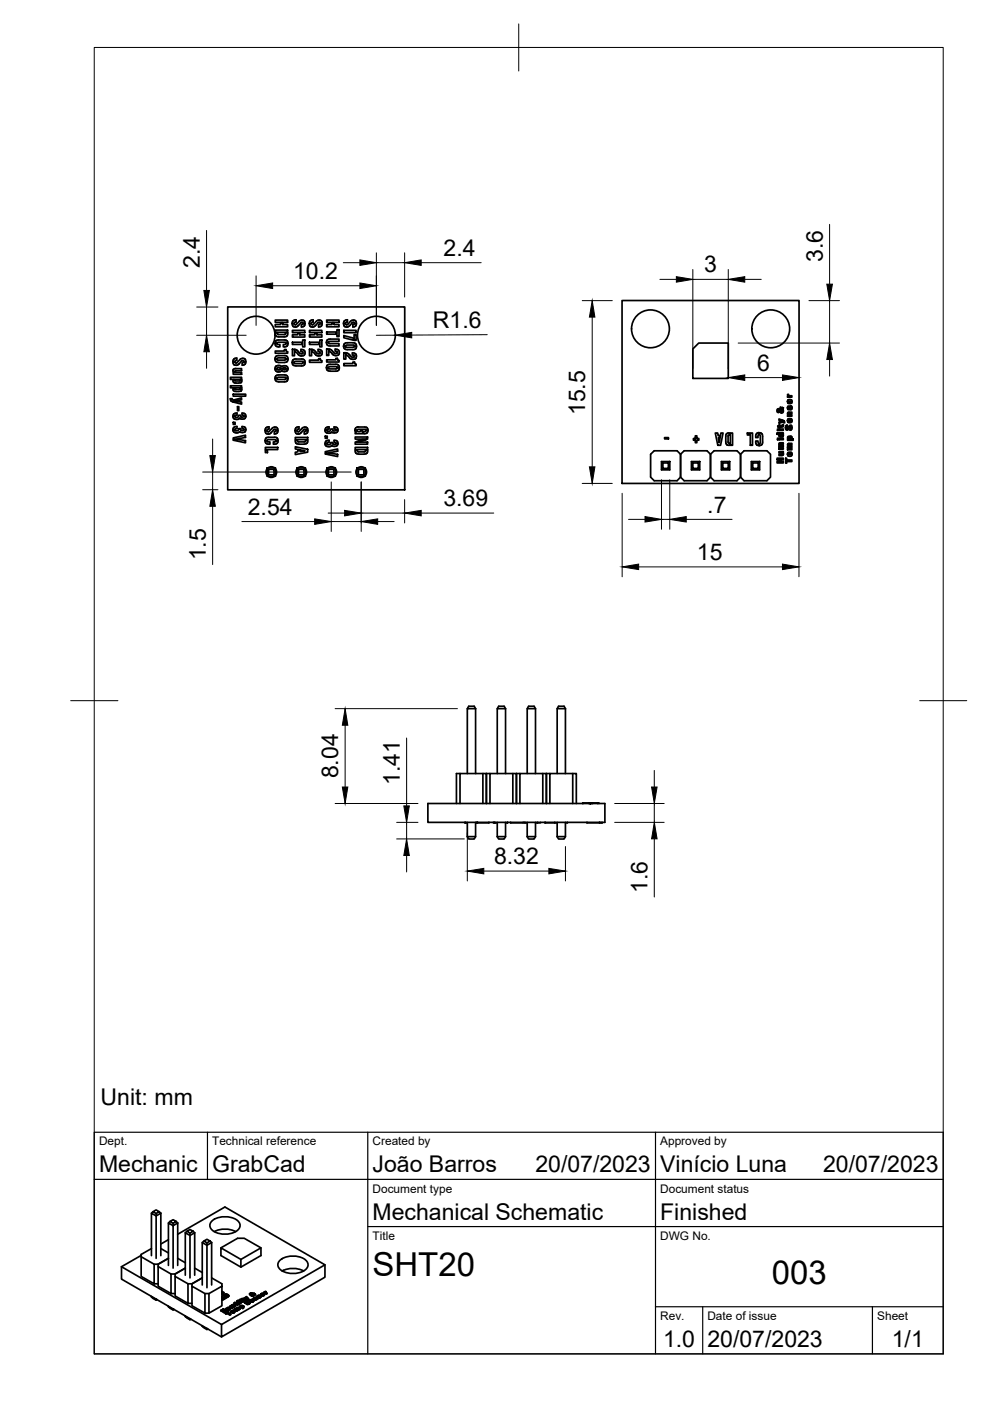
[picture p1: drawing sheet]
<svg xmlns="http://www.w3.org/2000/svg" width="210mm" height="297mm" viewBox="0 0 210 297" stroke-linecap="round" stroke-linejoin="round" font-family="sans-serif">
<!-- layer: Visible -->
<g fill="none" stroke="#000" stroke-width=".36">
<path d="M48.3 65.1h37.5v38.8h-37.5zM48.9 80h2.3v.4h-2.3zM49.4 78.9h1.8v.5h-1.8zM49.7 78.2l-.2 .2v.4M49.8 78.2h1.4v.4h-1.2h-.2v.3h-.3M50 77l-.2-.2h-.4a.57 .57 0 0 0 .7 .6M50.2 75.9v.5M50.2 75.9a.76 .76 0 0 0-.8 .8h.4l.2-.3M50.2 76.4h-.2M50.3 76.9l-.2 .1M51.1 76.1l-.8 .8M51.1 76.1h.8"/>
<path d="M51.9 76.1h.1M51.9 77.3l-.5 .1v-.4l.3-.2h.4l-.2 .5M51.9 76.1l.2 .5-.9-.1-.5 .7-.6 .3M58.3 76.2h.4l.3 .2h1.3l.3-.2h.4M58.3 78.3v-.1h.5l.3 .2M58.3 72.8l1.1 .3v.4a.78 .78 0 0 1-1.1-.7zM58.3 76.1l.1 .3M58.3 78.3l.3 .5 .5 .1M58.4 68.8h1.1v-.4h.4v.4h1.1v.5h-2.6zM58.4 67.9h2.6v.4h-2.6zM58.4 70h2.6v.4h-2.6zM58.4 76.5l.2 .2 .5 .2 1.4-.1 .4-.2"/>
<path d="M58.5 75.6l-.2 .5h.4l.3-.2h1.5M58.6 77.6l-.3 .5 1-.2M58.6 77.6l.7-.1 .4 .2M58.7 75.4l-.2 .1M58.7 79.5l-.3 .3-.1 .4M58.8 70.7v-.2h-.4a.69 .69 0 0 0 .7 .9M58.8 70.7l.2 .2h1.3h.2v-.4h.5v.3M59.1 79.5h1.6M59.1 75.4h1.2M59.1 71.4h1.1M59.1 75.4h-.3M59.1 79.5h-.3"/>
<path d="M59.3 78l.2 .2h.5l.1-.2M59.7 78.6h.1M59.7 78.6l-.6 .3M59.8 78.6l.2 .1M59.9 77.6l-.2 .2-.1-.1M60.1 78h.4M60.3 78.4l-.8-.2-.4 .2M60.3 75.4h.4M60.5 72.6h-1.5l-.3 .2h-.4M60.5 78h.1M60.5 75.9h.1M60.5 72.6h.1"/>
<path d="M60.5 78.3l-.2 .1M60.5 72.6l.1 .2h.4M60.6 78.2l-.1 .1M60.6 78.2h.1M60.6 78.2h.4M60.6 71.4h-.3M60.7 77.6l.2 .2 .1 .3-.5-.1M60.7 73.5l.3-.3v-.4l-.9 .3v.4h.6M60.7 75.5l.3 .3M60.7 79.6l.3 .3M60.7 78.7h-.7M60.7 77.6h-.8"/>
<path d="M60.7 74.4l.1 .1M60.7 74.4l-.1-.3h-.3v.3h-1.9v.5h2.6v-.3M60.8 74.5l.2 .1M60.9 78.6l-.2 .1M60.9 78.6h.1M61 72.4v.3M61 75.8v.3h-.4l-.1-.2M61 79.9v.3M61 72.5l-.5-.4h-1.4a.61 .61 0 0 0-.8 .6M61 78.4l-.1 .2M61 70.8l-.1 .4-.3 .2M61 78.2v.2"/>
<path d="M61 76.1l-.1 .5M61.9 68.7h.5l.2 .2M61.9 76.9h.5v.1M62 76.9a.66 .66 0 0 0 .7 .7M62 68.7l.1 .5 .3 .1M62 71h1.1v-.4h.5v.4h1v.5h-2.6zM62 70h2.6v.5h-2.6zM62 72.6h2.1v.4h-2.1zM62 74h.4v1.4h-.4zM62.1 76.3l-.1 .5M62.4 77h.1M62.4 77l1.6 .1 .2-.2h.5l-.1 .3-.3 .3"/>
<path d="M62.5 74.1v.5l.6 .4M62.5 74.1h.3M62.8 67.8v.5l-.4 .2h-.5l.1-.3M62.8 74.1l.6 .6a.56 .56 0 0 0 .8 .2M62.8 67.8l-.5 .1-.3 .3M63.1 75l.4 .4h.4M63.2 69.1l-.3 .2h-.5M63.8 74.1v.5h.1M63.8 74.1l.7 .2M63.9 75.5h.1M63.9 68.9l.3-.2h.5a.64 .64 0 0 1-.8 .6zM63.9 76.1h-1.3l-.5 .3"/>
<path d="M63.9 74.5l.3 .1M64 76.1a.67 .67 0 0 1 .7 .7h-.5l-.2-.2h-1.3l-.3 .2h-.5M64.1 68.4h.1M64.2 68.4h-.4l-.6 .7M64.2 72.1h.4v1.4h-.4zM64.2 74.6h.1M64.2 74.6v.3M64.3 67.9a1.33 1.33 0 0 0-1.4 .9l-.3 .1M64.3 67.9l.2 .1M64.3 77.5l-1.6 .1M64.4 68h.1M64.5 74.3l.1 .8"/>
<path d="M64.5 68l.2 .5h-.5v-.1M64.5 75.3l-.5 .1M64.6 75.3h-.1M64.6 75.1l-.1 .1M65.6 68.7h.4l.2 .2M65.6 68.7l.1 .3M65.6 71h1.2v-.4h.4v.4h1v.5h-2.6zM65.6 70h2.6v.5h-2.6zM65.6 72.6h2.1v.4h-2.1zM65.6 74h.5v1.4h-.5zM65.6 69l.2 .2M65.7 69.2l.3 .1"/>
<path d="M65.8 68l-.2 .2M66 69.3h.2M66.2 74.1v.5l.3 .1M66.2 74.1l.4 .2M66.4 67.8v.5l-.4 .2h-.4v-.3M66.4 67.8l-.7 .3M66.5 74.7l.3 .3M66.6 74.3l.4 .4a.55 .55 0 0 0 .8 .2M66.8 75l.1 .2M66.9 75.2l.6 .2M67.4 74.1v.5h.2M67.5 74.1l.6 .2"/>
<path d="M67.5 75.5h.2M67.6 74.5l.2 .1M67.6 68.3l-.9 .9-.5 .1M67.6 68.3l.2 .1M67.8 68.4h.1M67.8 68.4l.1 .1h.4M67.8 74.6v.3M67.8 72.1h.4v1.4h-.4zM67.8 74.6h.1M67.9 76l.1 .4M67.9 76h-.3v.4h-2v.4h2.6v-.3M68 76.4l.3 .1"/>
<path d="M68.1 68h.1M68.1 68a1.07 1.07 0 0 0-1.5 .6l-.4 .3M68.1 74.3a.76 .76 0 0 1 .1 .9M68.1 75.3l-.4 .1M68.1 68l.2 .5M68.3 68.7h-.4l-.4 .2v.4l.6-.2M68.3 68.6l-.2 .5M69.3 68.8h1.1v-.4h.4v.4h1.1v.5h-2.6zM69.3 67.9h2.6v.4h-2.6zM69.3 70.4h2v.5h-2zM69.3 74h.4v1.4h-.4zM69.4 72.1h.1"/>
<path d="M69.4 72.1l.6-.2h1.9v.5h-2l-.3 .2h-.4l.2-.5M69.6 78.6l.4 .1M69.6 72.7l-.4-.1 .1 .5 .3 .2M69.6 72.6l.3 .2M69.8 74v.6l.3 .1 .6 .6M69.8 74l.6 .3M69.9 72.9h2v.4h-2.3M70.4 74.3l.2 .2a.59 .59 0 0 0 .9 .4M70.7 75.3l.6 .1M71.1 74v.5h.4M71.1 74l.4 .1M71.2 77.2h-1.4l-.4 .3"/>
<path d="M71.2 77.2a.67 .67 0 0 1 .7 .7h-.4l-.3-.2h-1.3l-.3 .2h-.4l.2-.4M71.4 69.9h.5v1.5h-.5zM71.4 74.6h.1M71.5 74.6v.3M71.5 74.1a.66 .66 0 0 1 .4 .7 .66 .66 0 0 1-.6 .6M71.5 76l.2 .3 .2 .1v.4h-2.6v-.5h1.9v-.3h.3M71.8 78.5l.1-.5h-.4l-.3 .2h-1.3l-.3-.2h-.4l.1 .4 .3 .2M71.8 78.5l-.4 .2h-1.4M72.8 73.5h.5l.2 .1h1.4l.2-.1h.5M72.9 73.4a.68 .68 0 0 0 .7 .7h1.6M72.9 70h2.6v.5h-2.6zM72.9 71.1l2.1 .6v.4l-2.1-.5z"/>
<path d="M72.9 74.8h.4v1.3h-.4zM72.9 69l.1 .2M72.9 73.1v.3M73 72.9l.5-.2h1.4a.67 .67 0 0 1 .7 .6l-.5 .1v-.2M73 69.2h.1M73 72.9l-.1 .2M73.1 68l-.1 .1M73.1 69.2l.2 .1M73.5 75.3l.3 .2M73.5 68.9l-.2-.2h-.4v.3M73.5 75.4l-.1-.6 .5 .2 .5 .5M73.7 67.8v.5l-.4 .2h-.5l.2-.5"/>
<path d="M73.7 67.8l-.6 .2M73.8 75.5l.4 .5M74.2 76l.2 .1M74.4 75.5l.2 .2h.5M74.7 74.8v.5h.1M74.7 74.8l.4 .1M74.8 75.3h.3M74.9 68.3l-1 1h-.6M74.9 68.3l.2 .1M75 68.4h.1M75.1 73.2h-1.6l-.2 .2h-.5M75.1 73.2h.1"/>
<path d="M75.1 75.4v.3M75.1 70.9h.4v1.3h-.4zM75.1 74.9a.69 .69 0 0 1 .3 1.1M75.2 77v-.3l-.4 .1v.3h-1.9v.4h2.6v-.3M75.2 77l.2 .2M75.3 68h.1M75.3 77.2h.2M75.4 68a1.07 1.07 0 0 0-1.5 .6l-.4 .3M75.4 68l.1 .2M75.4 69.1l.2-.4h-.5l-.3 .2v.4l.6-.2M75.4 76l-.5 .2-.5-.1M75.5 68.2l.1 .3h-.5v-.1"/>
<path d="M75.6 73.4l-.1 .4-.3 .3M131.9 63.7h37.5v38.8h-37.5zM146.9 74l1.2-1.3h6.3v7.5h-7.5zM48.9 84.5h.4v.3M48.9 81.8h2.3v.4h-2.3zM48.9 84.5h.1M48.9 84.5a.54 .54 0 0 0 .4 .7M49.3 84.8h.1M49.3 84.8l1.9-.4v.4l-1.9 .4M49.4 92.8l2.6-.5v.4l-2.6 .5zM49.4 93.3l1-.2 1.6 .3v.5zM49.4 83.6h2.7v.4h-2.7z"/>
<path d="M49.4 89.5h.4v.5h-.4zM49.5 88l-.1 .2M49.5 85.2l.7-.1 1 .1v.5zM49.5 82.3a.45 .45 0 0 0 0 .6 .45 .45 0 0 0 .6 .1M49.5 87.8l-.1 .2M49.5 90.6l.8-.2v.5l-.5 .2h-.4zM49.6 87.8l.6-.2 .1 .4-.9 .2M49.8 80.7l.9 .1 .2-.3 .3 .1a.45 .45 0 0 1-.1 .5 .45 .45 0 0 1-.5 .1h-.5M49.8 80.7v-.2h-.3a.46 .46 0 0 0 0 .6 .46 .46 0 0 0 .6 .1M49.8 80.7h.1M49.9 91.7l.3 .1M50.1 83h.5"/>
<path d="M50.4 86.2h.2v.9h-.2zM50.4 88.9h-.4M50.4 91.8h-.2M50.7 88.8l-.3 .1M50.8 82.3h.3M50.9 82.3l-.2 .3h-.7l-.2-.1v-.2h-.3M51.1 88.4l-.1-.4h-.4a.41 .41 0 0 1-.3 .5 .41 .41 0 0 1-.5-.2h-.4l.1 .4 .5 .2M51.1 91.2l-.1-.3h-.4a.41 .41 0 0 1-.3 .4 .41 .41 0 0 1-.5-.1h-.4l.1 .3 .4 .2M51.1 88.4h.1M51.1 91.2h.1M51.1 91.2l1-.1a.76 .76 0 0 1-.5 .6 .76 .76 0 0 1-.8-.2l-.4 .2M51.2 82.3l.1 .3-.2 .3"/>
<path d="M51.2 82.9l-.6 .1M51.3 90.4a.62 .62 0 0 1 .8 .6l-.8-.1zM51.3 87.6a.64 .64 0 0 1 .8 .6l-.8-.2v-.4M52 88.7h-.1a1.04 1.04 0 0 1-1.1 0l-.1 .1M52.1 88.5l-.1 .1M52.1 88.3v.2M52.1 88.3l-.7 .2-.3-.1M56.2 91.3h.5l.2 .3 .2-.2M56.2 93.5l1 .2v.5l-.6-.1M56.2 93.5l.1 .4 .3 .2M56.2 91.3l.1 .4 .3 .3M56.3 90.9l-.1 .3h.5v-.1"/>
<path d="M56.3 94.9h2.6v.4h-2.6zM56.3 95.4h.4v.6h-.4zM56.3 93.1l-.1 .3M56.4 92.9l-.1 .2M56.4 90.7l-.1 .2M56.6 92h.4M56.6 92.7l-.2 .2M56.6 99.4a1.13 1.13 0 0 0 0 1.4M56.6 99.2h1.8v1.8h-1.8zM56.6 99.2l.3 .3M56.6 92.8l1.6-.1 .5 .1M56.9 99.5h1.2v1.2h-1.2z"/>
<path d="M57 90.5v.5l-.3 .1M57.1 90.5l-.7 .2M57.3 91.9l-.3 .1M57.5 91.7l-.2 .2M58.2 92a.66 .66 0 0 0 .7-.7h-.4l-.3 .2v.5M58.2 99.2a1.13 1.13 0 0 0-1.4 0M58.4 99.2l-.3 .3M58.4 91.1h.1M58.4 99.4a1.13 1.13 0 0 1 0 1.4M58.4 91.1h-.3l-.6 .7M58.7 90.7h.1M58.7 92.8l.1 .1"/>
<path d="M58.7 90.7a1.1 1.1 0 0 0-1.4 .6l-.2 .1M58.7 94l-.2 .1M58.8 90.7l.1 .5h-.4l-.1-.1M58.8 92.9l.1 .5h-.4l-.2-.2h-1.4l-.3 .2h-.4M58.8 93.9v.1M58.8 93.9l.1-.4-.9 .2v.5l.6-.1M59.1 81h1.2M59.1 80.9a.67 .67 0 0 1-.8-.6h.4l.3 .2h1.3l.3-.2h.4a.63 .63 0 0 1-.7 .6M60.5 80h-1.5l-.3 .2h-.4M60.5 80h.1M60.5 80l.1 .2h.4M62.6 94.7l2.6 .6v.6l-2.6 .5v-.5l.6-.1v-.4h.4v.3l1.1-.1-2.1-.4z"/>
<path d="M62.6 93.5v-.2h.5v.3l.2 .1M62.6 92.7h2.6v.5h-2.6zM62.6 90.9l-.1 .3h.5l.1-.1M62.6 93.5a.58 .58 0 0 0 .8 .7M62.8 91.9l.2 .1M63 99.4a1.13 1.13 0 0 0 0 1.4M63 99.2h1.7v1.8h-1.7zM63 99.2l.3 .3M63.2 91l-.1 .1M63.3 99.5h1.2v1.2h-1.2zM63.3 93.7h1.3l.2-.4h.4l-.1 .6M63.4 94.2h1.1"/>
<path d="M63.4 90.5v.5h-.2M63.4 90.5l-.5 .1-.3 .3M63.6 91.9l-.6 .1M64 90.8a.71 .71 0 0 1 1.2 .1M64.1 90.8l-.7 .7-.8-.2 .2 .6M64.5 91.5l.3-.2h.5a.64 .64 0 0 1-.8 .7zM64.6 91l-1 .9M64.6 99.2a1.13 1.13 0 0 0-1.4 0M64.7 99.2l-.2 .3M64.8 99.4a1.13 1.13 0 0 1 0 1.4M65 90.7h.1M65.1 93.9l-.6 .3"/>
<path d="M65.2 90.9l.1 .3h-.5l-.2-.2M68.9 91.3l.3 .4 .5 .1M69 95.8l2.6-.6v.5l-2.6 .4zM69 96.3l.9-.2 1.7 .2v.5zM69 92.5h.4v.4h-.4zM69 90.9l-.1 .2M69 93.8l-.1 .2M69.1 93.6l.7-.3v.5M69.1 93.6l-.1 .1M69.3 99.2h1.8v1.8h-1.8zM69.3 99.2l.3 .3M69.4 99.4a1.13 1.13 0 0 0 0 1.4"/>
<path d="M69.4 91l-.5 .2M69.4 93.9l-.5 .1M69.5 91h-.1M69.5 93.8l-.1 .1M69.6 99.5h1.2v1.2h-1.2zM69.8 90.5v.4l-.3 .1M69.8 93.8h-.3M69.8 90.5l-.6 .1-.2 .3M70.2 91.7l-.5 .2M70.2 94.6l-.5 .1M70.3 94.5h.1M70.3 94.4l-.1 .2"/>
<path d="M70.4 94.5l.3 .1h.6M70.8 93.4v.4l.3 .1M70.8 93.4l.7 .1M71 99.2a1.13 1.13 0 0 0-1.5 0M71.1 99.2l-.3 .3M71.1 93.9h.1M71.1 91h.1M71.1 99.4a1.13 1.13 0 0 1 0 1.4M71.1 93.9l.1 .1h.4M71.1 91l.5 .1M71.2 90.6l-.4-.1v.5h.3M71.3 90.6l.2 .1"/>
<path d="M71.5 94.5l-.2 .1M71.5 93.5l.1 .5M71.5 90.7l.1 .4M71.5 94.4v.1M71.6 94.3l-.1 .1M71.6 91.2l-.9 .2-.2-.4h-.4v.2a.45 .45 0 0 1-.8 0h-.4v.2M71.6 94.1l-.9 .1-.2-.4h-.4v.2a.43 .43 0 0 1-.8 .1h-.4l.1 .3 .3 .2 .4 .1M71.6 91.2a.77 .77 0 0 1-1.3 .4l-.1 .1M71.6 94.1v.2M75.3 91.3l.2 .3-.2 .1v.3h1.6v-.8h-.4l-.2 .3-.5-.1M75.3 91.3h.4v.1M75.3 91.3h.1"/>
<path d="M75.3 94.9h2.6v.4h-2.6zM75.3 93.7h2.6v.5h-2.6zM75.3 92.7h2.6v.4h-2.6zM75.4 90.7l-.1 .5h.4l.2-.2 1.6 .1M75.5 93.7l1.3-.5h.9l-1.3 .5zM75.7 99.2h1.7v1.8h-1.7zM75.7 90.6l-.3 .1M75.7 99.2l.3 .3M75.7 99.4a1.13 1.13 0 0 0 0 1.4M75.7 91.4h.1M75.8 95.6v-.2h-.5a.67 .67 0 0 0 .8 .9M75.8 95.5l.2 .3h1.2l.2-.1 .1-.3h.4a.66 .66 0 0 1-.7 .9"/>
<path d="M76 99.5h1.2v1.2h-1.2zM76 90.5l1.8 .2M76 90.5l-.3 .1M76.1 96.3h1.1M77.3 99.2a1.13 1.13 0 0 0-1.4 0M77.4 99.2l-.2 .3M77.5 99.4a1.13 1.13 0 0 1 0 1.4M77.5 91.1h.1M77.8 90.7l.2 .5h-.4l-.1-.1M77.8 91.8l-.8 .2v-.5l1-.2-.2 .5M137.9 96.3l.8-.7h4.9l.7 .7v4.9l-.7 .7h-4.9l-.8-.7zM140.3 97.9h1.7v1.7h-1.7z"/>
<path d="M140.3 97.9l.2 .3M140.5 98.2h1.2v1.1h-1.2zM140.5 99.3l-.2 .3M140.9 92.8h.8v.3h-.8zM141.7 99.3l.3 .3M142 97.9l-.3 .3M144.3 96.3l.8-.7h4.8l.7 .7v4.9l-.7 .7h-4.8l-.8-.7zM146.6 97.9h1.8v1.7h-1.8zM146.6 97.9l.3 .3M146.9 98.2h1.2v1.1h-1.2zM146.9 99.3l-.3 .3M147.4 92.4h.3v.6h.5v.3h-.5v.6h-.3v-.6h-.4v-.3h.4z"/>
<path d="M148.1 99.3l.3 .3M148.4 97.9l-.3 .3M150.6 96.3l.8-.7h4.9l.7 .7v4.9l-.7 .7h-4.9l-.8-.7zM151.7 91.8h.5l.1 .6h.4l-.1 .4h-.3l.2 1.1 .3-2.1h.5l-.5 2.6h-.6zM153 97.9h1.7v1.7h-1.7zM153 97.9l.2 .3M153.2 98.2h1.2v1.1h-1.2zM153.2 99.3l-.2 .3M153.9 93.7l.2 .5M154.1 94.2v.1M154.1 94.3l.2 .1M154.3 94.4h.2"/>
<path d="M154.4 92.5v1.4M154.4 99.3l.3 .3M154.4 93.9l.4 .1v.4h-.3M154.5 91.8h.3v.5h-.4v.2M154.5 91.8a.66 .66 0 0 0-.6 .7v1.2M154.7 97.9l-.3 .3M154.9 91.8h.4v2.6h-.4zM157.8 95.6h4.8l.8 .7v4.9l-.8 .7h-4.8l-.8-.7v-4.9zM158.5 91.8h.5v.4h-.5zM159.1 91.8h.5v2.6h-.5zM159.3 97.9h1.8v1.7h-1.8zM159.3 97.9l.3 .3"/>
<path d="M159.6 98.2h1.2v1.1h-1.2zM159.6 99.3l-.3 .3M160.4 94.3l-.2-.8h.5l.2 1-.3-.1M160.5 94.3l.1 .1M160.8 99.3l.3 .3M160.9 91.7l-.2 1.1h-.5l.2-.9M160.9 91.7l-.5 .2M161.1 97.9l-.3 .3M161.7 92.5v1.4l-.4 .5M161.7 92.5a.66 .66 0 0 0-.7-.8v.5l.2 .2v1.4l-.2 .3v.4l.3-.1M164.7 91.8h1.4v.3h-1.4zM164.8 97.8h1.3v.4h-1.3z"/>
<path d="M164.8 97.1h1.3v.4h-.6v.3h-.2v-.3h-.5zM164.8 92.9h.3v.3h-.3zM164.8 91h.3v.3h-.3zM164.9 87h.3l.2-.1a.37 .37 0 0 0-.6-.2 .37 .37 0 0 0-.1 .6l.3 .2 .4-.2M164.9 87v.1M165.2 90.6l.2 .1zM165.2 90.1h.2v.1h-.2zM165.2 91h.9v.3h-.9zM165.2 92.9h.9v.3h-.9zM165.2 94.9h.9v.3h-.9zM165.2 95.7h.9v.3h-.9zM165.2 88.8l.9 .3-.4 .2-.5-.2z"/>
<path d="M165.2 93.9v.4l.2-.1h.7v-.3l-.9 .1M165.3 94.5l.8-.1v.3h-.7l-.2 .2v-.4M165.3 94.4l-.1 .1M165.6 86.4l.1 .1M165.6 86.4l-.2-.1v.3l.2 .1 .2-.2M165.6 87.5l.1 .1M165.6 87.5l-.2-.1 .2-.2h.2l.2-.4 .1 .5-.4 .3M165.9 86.4l.2 .1-.7 .8M165.9 86.4l-.4 .5-.6 .3M166 96.1l-.2 .2h-.6v.3l.8-.1M166.1 96.1l-.1 .4M166.1 92.4a.48 .48 0 0 1-.5 .2 .48 .48 0 0 1-.4-.4l.2-.1v.2h.5v-.2h.1l.1 .3"/>
<path d="M166.1 90.3l-.1 .2M166.1 90.4v-.4h-.2l-.1 .3h-.9v.3l1.1-.1M166.1 89.2l.3 .4h-.2l-.2-.2-.8 .4v-.3l.9-.3M166.5 90.7h.3M166.5 90.7l.2 .4M166.6 97.2h.2v1h-.2zM166.8 90.7v.1M166.8 97.5h1.1v.4h-1.1zM166.9 90.2v.3l-.4 .1 .3-.4M166.9 90.1l-.1 .1M167 89.2l.9 .1a.51 .51 0 0 1-.9 .2zM167 96.3l.9 .1a.51 .51 0 0 1-.9 .2z"/>
<path d="M167 85.2h.9v.1a.5 .5 0 0 1-.4 .3 .5 .5 0 0 1-.5-.2zM167 83.6h.2l.1 .3h-.2zM167 83.9h.9v.3h-.9zM167 95.1h.9v.3h-.9zM167 88h.9v.3h-.9zM167 93.1h1.2v.3h-1.2zM167 86.7l.1 .1M167 86.2l.3-.1-.1 .4h-.2zM167 94.5h.9v.4h-.6l-.3 .1zM167.1 91.1h-.4M167.1 94.1l.8-.1v.3h-.6l-.3 .2zM167.1 87.5l.8-.1v.3h-.6l-.3 .2z"/>
<path d="M167.1 88.8h.4v.4h-.5zM167.1 96l.4-.1v.4h-.5zM167.1 84.8h.7l.1 .3h-.9zM167.5 90.6l-.5 .5M167.5 86.7l-.2 .2-.3-.1M167.5 86.1l-.2 .5-.3-.1v.2M167.5 86.1a.28 .28 0 0 1 .3 0 .28 .28 0 0 1 .1 .3l-.3-.1-.1 .4M167.6 88.8h.2l.1 .4-.3-.1zM167.6 95.9l.2 .1 .1 .3-.3-.1zM167.6 92.5l.3 .2v.3l-.3-.2h-.4v.2h-.2v-.4l.6-.1M167.6 90.5h-.1M167.8 90.2h-.3l-.7 .6"/>
<path d="M167.8 90.2h.1M167.8 91.1l-.3 .1v-.3l.4-.2-.1 .4M167.8 86.8l.1-.3-.3 .1v.3l.2-.1M167.8 90.2l.1 .1M167.9 90.4v.2h-.2l-.1-.1M56.9 100.7l-.3 .3M58.1 100.7l.3 .3M58.2 101a1.13 1.13 0 0 1-1.4 0M63.3 100.7l-.3 .3M64.5 100.7l.2 .3M64.6 101a1.13 1.13 0 0 1-1.4 0M69.6 100.7l-.3 .3"/>
<path d="M70.8 100.7l.3 .3M71 101a1.13 1.13 0 0 1-1.5 0M76 100.7l-.3 .3M77.2 100.7l.2 .3M77.3 101a1.13 1.13 0 0 1-1.4 0M99.1 150.2l.3-.5h1.1l.3 .5M100.8 150.2h-1.7v13.8M100.8 150.2v13.8M105.4 150.2l.3-.5h1.2l.3 .5M107.2 150.2h-1.8v13.8M107.2 150.2v13.8M111.8 150.2l.3-.5h1.1l.3 .5"/>
<path d="M113.5 150.2h-1.7v13.8M113.5 150.2v13.8M118.1 150.2l.3-.5h1.2l.3 .5M119.9 150.2h-1.8v13.8M119.9 150.2v13.8M90.7 170.4h37.5v4h-37.5zM97.5 170.4v-6.4h4.9v6.4M97.5 164h-.7v6.4M98.5 174.4l.1 .1M98.6 174.4h.1M98.8 174.4l-.1 .1M98.8 174.5h.3"/>
<path d="M99.1 177.4l.3 .5h1.1l.3-.5M99.1 174.4v3M100.8 174.4v3h-1.7M101 174.4l-.2 .1M101.1 174.4l-.1 .1M101.2 174.4l-.1 .1M101.3 174.4l-.1 .1zM102.4 164h.7v6.4v-6.4h.8M103.6 174.4l-2.3 .1M103.7 174.4l-.1 .1M103.9 170.4v-6.4h4.8v6.4M104.6 174.4h.1"/>
<path d="M104.8 174.4l-.1 .1M104.8 174.5h.6M104.9 174.4h.1M105.4 177.4l.3 .5h1.2l.3-.5M105.4 174.4v3M107.2 174.4v3h-1.8M107.2 174.5h.4M107.6 174.5h.1M107.6 174.4v.1M108.2 174.4l.1 .1M108.3 174.4h2.6M108.7 164h.8v6.4v-6.4h.7"/>
<path d="M110.2 170.4v-6.4h4.9v6.4M111 174.4l-.1 .1M111.3 174.4v.1M111.3 174.5h.5M111.8 177.4l.3 .5h1.1l.3-.5M111.8 174.4v3M113.5 174.4v3h-1.7M113.5 174.5h.4M113.9 174.4v.1M114 174.4l-.1 .1M114.6 174.4l-.6 .1M115.1 164h.7v6.4v-6.4h.8"/>
<path d="M115.5 174.4h.1M115.7 174.4l-.1 .1M115.7 174.5h2.4M116.6 170.4v-6.4h4.8v6.4M118.1 177.4l.3 .5h1.2l.3-.5M118.1 174.4v3M119.9 174.4v3h-1.8M120.3 174.4l-.4 .1M120.3 174.4v.1M121.4 164h.8v6.4M123.6 170.2v.2v-.2M123.6 170.4v-.2h1.3v.2"/>
<path d="M124.4 174.4l.1 .1M124.5 174.4h2.6M124.9 170.2h.1M124.9 170.2v.2M125 170.2l-.1 .2M125.2 170.2v.2v-.2v.2v-.2v.2v-.2h-.2v.2M125.4 170.4v-.2h.2v.2M125.4 170.2v.2M125.6 170.2h.1M125.7 170.4v-.2h1v.2v-.2h.3v.2M127.1 174.5h.1M127.2 174.4h.4"/>
<path d="M127.7 174.4l-.1 .1M32.4 256.9l.7-.4 .7 .4-.7 .4zM32.4 256.9l-.3 .3M33.1 257.3v.5l-1-.6v9M33.8 256.9l.3 .3M34.1 257.2l-1 .6v9M34.1 257.2v9M36 259l.7-.4 .7 .4-.7 .4zM36 259l-.3 .3M36.7 259.4v.5l-1-.6v9M37.4 259l.3 .3M37.7 259.3l-1 .6v9"/>
<path d="M37.7 259.3v9M45 258.8a4.4 4.4 0 0 1 5.7 .4 1.58 1.58 0 0 1-1.3 2.2 4.3 4.3 0 0 1-4.7-1 1.21 1.21 0 0 1 .3-1.6zM25.8 268.6v2.6l21.2 12.2M25.8 268.6l21.2 12.2M29.9 266.5l2.8 1.5v4.2l-2.8-1.6zM29.9 266.2l-4.1 2.4M32.1 275l1 .4M32.1 275l1 .7 .2-.1M32.1 274.9v.1M32.1 264.7l-2.2 1.3v.5M32.7 268h.8l2.2-1.2-2.2 1.2v.5M32.7 272.2h.8"/>
<path d="M33.2 275.5l-.1 .2M33.5 268.5l2.8 1.6v4.2l-2.8-1.6zM34.1 264.7l1.6 .9M35.7 277l1 .5M35.7 277l1 .7 .2-.1M35.7 276.9v.1M35.7 262.8l-1.6 1M36.3 270.1h.8l2.2-1.2-2.2 1.2v.5M36.3 274.3h.8M36.8 277.6l-.1 .1M37.1 270.6l2.8 1.6v4.1l-2.8-1.5zM37.7 261.7l10-5.8 21.2 12.3-21.9 12.6"/>
<path d="M37.7 266.8l1.6 .9M39.3 279.1l1 .5M39.3 279.1l1 .7 .2-.1M39.3 279v.1M39.6 261.1l.7-.4 .7 .4-.7 .3zM39.6 261.1l-.3 .3M39.9 272.2h.8l2.2-1.3-2.2 1.3v.5M39.9 276.3h.8M40.3 261.4v.5l-1-.5v9M40.4 279.6l-.1 .2M40.7 272.7l2.8 1.6v4.1l-2.8-1.6zM41 261.1l.3 .3"/>
<path d="M41.3 261.4l-1 .5v9M41.3 261.4v9M41.3 268.9l1.6 .9M43.2 263.1l.7-.4 .6 .4-.6 .4zM43.2 263.1l-.3 .3M43.5 274.3h.8M43.5 278.4h.8M43.9 263.5v.5l-1-.6v9M44.3 274.3l2.8-1.6v4.1l-2.8 1.6zM44.5 263.1l.4 .3M44.9 263.4l-1 .6v9M44.9 263.4v9"/>
<path d="M44.9 270.9l2.2 1.3v.5M45.4 261.1a5 5 0 0 1 4.6 0M46.8 277.8l.2-.1 .7 .4-.2 .2-.7-.5 .7 .5M46.8 264.6l3.6-2.1h1.4l3.5 2.1v1.6l-4.2 2.5-4.3-2.5v-1.6l4.3 2.4M47.1 275.5v.1M47.1 275.5h.1M47.1 273.8v.1M47.1 274.9v.2M47.1 274h.4l-.4 .3M47.1 275.6h.1M47.1 275h.1M47.2 277.6l.2-.1 .7 .4-.2 .2-.4-.1"/>
<path d="M47.3 277.9h.1M47.4 277.8l-.2-.2 .3 .2-.2 .1M47.5 274l-.4 .3M47.6 277.9l.3 .1M47.6 277.8l-.2 .2M47.7 278.1l-.2 .1M47.8 274.6l-.3 .2M47.9 274.7h.1M47.9 274.6l-.1 .1M47.9 277.4l.2-.1 .6 .3M47.9 277.4l.4 .3zM47.9 274.6h.1"/>
<path d="M47.9 278.5l-.1-.1 .1 .2M48 274.4l.2 .1M48.1 274.4l-.8 .2M48.1 274.7l-1 .6M48.1 274.7h.1M48.1 277.9l-.2 .2M48.1 278.5l-.2 .1M48.2 277.2h.2l.5 .3-.2 .1M48.2 275l-1 .6M48.2 274.5l-.2 .2M48.2 275l-1 .5M48.3 277.7h.3"/>
<path d="M48.3 277.6l.1 .1M48.3 274.5l-.8 .3-.2-.2 .2 .1M48.3 274.5l.2 .2M48.3 278.3l.6 .4-.2 .1-.6-.3 .6 .2M48.3 278.3l-.2 .1M48.4 278.3l.1-.1-.6 .4M48.4 277.7v.1M48.4 274.9l-.1 .1M48.4 274.8l-.1 .1M48.5 274.8l-.1 .1M48.5 274.7l-.1 .1M48.5 274.8h.1"/>
<path d="M48.5 278.2l-.7 .2M48.6 277.5l-.4-.3 .5 .4M48.6 277.7h.1M48.6 277.6l-.2 .1M48.7 277l.2-.1 .5 .3-.2 .2-.5-.4 .5 .3M48.7 277.6h.1M48.7 277.6l-.1 .1M48.9 276.9h.1M48.9 277.5l-.3 .1M48.9 278.6l-.2 .2M48.9 278.2l.5 .2-.2-.1M48.9 278.2h.1"/>
<path d="M48.9 278.1v.1M49 277h.1M49 278.2l.2 .1M49 276.9v.1M49.1 276.8h.1M49.1 277.9l-.1 .2M49.1 276.8l-.2 .1M49.1 277.9l.3-.1 .2 .2M49.1 277l.4 .1M49.1 276.9v.1M49.2 278.1h.1M49.2 278.1l-.1-.2 .3 .2"/>
<path d="M49.2 276.7l.3-.1 .5 .3-.2 .1-.5-.2M49.3 278l-.1 .1M49.3 276.8l-.1-.1 .5 .4-.2 .1-.5-.2 .1-.1M49.3 276.8h.1M49.3 278.1h.1M49.3 278v.1M49.4 278h-.1M49.4 277.2l-.2 .2M49.4 276.8h.1M49.4 276.7l-.1 .1M49.4 278l-.1 .1M49.4 276.7l.4 .3"/>
<path d="M49.5 278.2l-.2-.1 .3 .1-.2 .2M49.5 278.2h.1M49.5 278.1h.3M49.5 278.2l.1 .1M49.6 277.9l-.2 .3M49.6 278.3h.1M49.6 278.2l-.2 .1M49.6 277.6l.2-.1 .5 .3-.2 .2-.5-.4 .5 .3M49.6 276.2l.2-.1 .1 .2M49.7 277l-.2 .2M49.7 276.3l-.1-.1 .1 .2 .3-.2 .5 .3-.2 .2-.5-.4 .5 .3M49.8 278.2l-.1 .1"/>
<path d="M49.8 278.1l-.1 .1M49.8 278.1h-.1M49.8 277.6h.1M49.9 276.2l-.2 .2M49.9 277.6h.1M50 276.8l-.2 .2M50 277.5v.1M50.1 277.6l.3 .2M50.1 277.5l-.1 .1M50.1 277.4l.5 .3-.2 .1-.4-.2v-.1M50.2 277.4h.1M50.2 277.4l-.3 .1"/>
<path d="M50.2 277.3l.3-.1 .4 .4-.2 .1-.4-.2M50.2 275.8l.2-.1 .7 .4-.1 .2M50.2 276.1l.1 .1M50.2 277.5h.1M50.3 277.8l-.2 .2M50.3 277.4l.1 .1M50.3 277.4v.1M50.3 276.3l.2 .1zM50.3 276v.3M50.4 277.4l.3 .2M50.4 276l-.2-.2 .8 .5M50.5 276h-.2"/>
<path d="M50.5 276v.1M50.5 276.1l.4 .2M50.5 276.4l.2 .1M50.5 276.3l.2 .1M50.5 276.5l-.2 .2M50.5 276.1h.1M50.5 276.1l.3 .1M50.6 277.7l-.2 .1M50.7 276.4v.1M50.7 275.6l.2-.1 .1 .1M50.8 277l.1-.1 .7 .4-.1 .1-.7-.4 .7 .4M50.8 276.4l-.1 .1"/>
<path d="M50.9 275.7l-.2-.1 .2 .1 .2-.1 .5 .3-.2 .2-.5-.4 .5 .3M50.9 277.5l-.2 .2M50.9 276.3h.1M50.9 276.3l-.1 .1M50.9 276.2l-.1 .1M51 276.9l.1 .1M51 276.9l.2-.2 .4 .2M51 275.6l-.1 .1M51.1 277h.1M51.1 276.9v.1M51.1 277l.3 .1M51.1 276.1l-.1 .2"/>
<path d="M51.2 277h.2M51.2 275.4l.2-.1 .6 .2 .1 .2M51.4 275.6l-.2-.1 .2 .2v-.1v.1M51.4 277.1l.1 .1M51.6 275.9l-.2 .2M51.6 277.1v.1M51.6 276.9l.1 .1M51.6 277.1l-.1 .1M51.6 277.1h-.1M51.6 277.3l-.1 .1M51.6 275.4h-.1l.2 .1M51.7 275.7l-.5-.3 .5 .3"/>
<path d="M51.7 275.7l.1 .1M51.7 277v.1M51.7 277.1l-.1 .1M51.7 277l-.1 .1M51.7 275.4h-.1M51.8 275.2l.1-.1 .7 .2M51.9 276.2v.1M51.9 276.1v.1M52 275.8h-.1M52 276.3h.2M52 276.2l.2 .1M52 276l.1 .1"/>
<path d="M52.1 275.7l-.2 .1M52.1 275.6l-.2 .1M52.1 276h.1M52.1 276.1h.2v-.1l-.1 .1M52.1 276.1l.5-.2-.3 .2M52.1 275.6v.1M52.1 275l.2 .2M52.2 276.1h-.1M52.2 276.3l.4-.1-.3 .1M52.2 275.9l-.3 .2M52.3 275.2l-.2-.2 .2-.1 .3 .4M52.3 276.4l.2 .1"/>
<path d="M52.3 276h.1M52.3 276.3h-.1M52.3 275.2l.3 .1M52.4 276.1l.6 .1M52.4 276.6h.2M52.4 276.1h-.1M52.4 275.8l-.2 .1M52.5 275.4l-.1 .1M52.5 275.4l-.7-.2 .6 .3M52.5 275.8l.1 .1M52.6 276.5l.2-.1-.3-.1-.2 .1 .1 .2M52.6 276.3h.1"/>
<path d="M52.6 276.2h.2M52.7 275.3v.2M52.7 275.4h.1M52.7 275.4l-.1 .1M52.7 275.5l-.2 .1-.1-.1 .2 .1M52.7 275.4v.1M52.7 276.4l.1 .1M52.8 276.5h-.3M52.9 274.3l.1 .2zM53 275.8l.4 .3-.2-.1M53 275.9h.1M53 275.8h.1"/>
<path d="M53 276.2l-.2 .2M53 276.2l-.2 .3M53 274.5l.3 .1M53 274.4l.3 .1M53 275.9h.2M53.1 275.6l.1 .1M53.1 274.3h.1M53.1 275.6l-.1 .1M53.1 275.6l.3 .2M53.1 274.3l.4 .1M53.1 275.6l.3-.1 .2 .2M53.2 274.2l-.1 .1"/>
<path d="M53.2 274.3h-.1M53.2 274.3l.3 .1M53.2 275.7h.1M53.2 274.2v.1M53.2 274.3h.1M53.3 274.6v.2M53.3 274.5l.4 .1M53.3 274.3h.1M53.3 274.5v.1M53.3 274.5h.1M53.3 274.5h.5M53.3 274.6v.1"/>
<path d="M53.3 275.6l.1 .1zM53.3 275.6l-.1 .1M53.3 274.2v.1M53.3 275.7l.1 .1M53.4 274.1l-.5 .2M53.5 274.1v.2M53.5 274.6h.2M53.5 276h-.1M53.5 274.3h.1M53.5 274.3v.1M53.5 275.8h-.2l.3 .2M53.5 275.9h.1"/>
<path d="M53.5 275.9l.2-.2 .1 .2M53.6 275.9l.1 .1M53.6 274.7l-.2 .1M53.6 275.6l-.2 .3M53.6 276h.1M53.6 276l-.2 .1M53.6 275.9l-.1 .1M53.7 275.3l.1-.1 .5 .3-.1 .2-.5-.4 .5 .3M53.7 274.7l-.1 .1M53.7 274.4h.1M53.7 274.3v.1zM53.7 274.5l.2 .1"/>
<path d="M53.7 274.3v.1M53.8 274.4h-.3M53.8 274.5l-.1 .1M53.8 275.9l-.1 .1M53.8 275.8l-.1 .1M53.8 275.8v.1M53.8 275.8h.1M53.8 274.6l-.1 .2M53.8 274.2l-.1 .1M53.9 274.2h.1M53.9 275.2l.1 .1M53.9 274.6l-.1 .1"/>
<path d="M53.9 274.6l-.2 .2-.3-.1M53.9 274.2l.1 .1M54 274.3l-.3 .1M54 275.2v.1M54 275.3h.1M54 274.5l-.1 .1M54 274.4h-.2M54.1 275.2l-.1 .1 .5 .2 .2-.1-.5-.3-.3 .1M54.1 275.3h.1M54.1 274.3v.2M54.1 274.3h-.3M54.1 275.2l.4 .2"/>
<path d="M54.2 274.5h-.2M54.2 274.4h-.2M54.3 275.5l-.1 .2M54.5 274.9l.2 .1h-.1M54.5 274.9h.1M54.6 274.9l-.1 .1M54.6 275h.1M54.6 274.7l.1 .2M54.6 274.7l-.1 .1M54.7 274.8l.6 .1M54.7 275.3l-.2 .2M54.7 275.1l.2 .1z"/>
<path d="M54.7 274.9h.1M54.8 275h-.1M54.8 274.8v.1M54.8 274.8h.1M54.9 274.6l.1 .2M54.9 274.6l-.2 .1M54.9 274.9l-.2 .1M54.9 275l.3 .1M54.9 275l-.2 .1M55.1 274.7l-.2 .1M55.1 275l.1 .1M55.1 275h-.2"/>
<path d="M55.1 274.9v.1M55.1 274.9h.1M55.2 275.1h.1M55.2 275.1l-.3 .1M55.2 275l-.3 .1M55.2 274.5l.5 .3-.2-.1M55.2 274.5h.1M55.3 274.9l-.1 .1M55.3 274.9l-.1 .2M55.3 274.6h.2M55.3 264.6l-4.2 2.4v1.7M55.4 274.3l.1 .1"/>
<path d="M55.4 274.3l-.1 .1M55.4 274.3l.5 .4M55.4 274.3l.3-.1 .4 .2M55.5 274.4l.3 .1M55.6 274.3l-.1 .1M55.6 274.4l.2 .1M55.6 274.3v.1M55.8 274.7l-.1 .1M55.8 274.6l-.1 .1M55.8 274.5h.1M55.8 274.5l.1 .2M55.9 274.7h-.1"/>
<path d="M55.9 274.6h-.1M55.9 274.7h.1M55.9 274l.2-.1 .5 .3-.1 .2-.6-.4 .6 .3M56.1 274.6l-.1 .1M56.1 274.5l-.1 .1M56.1 274.4l-.1 .1M56.1 274.4l-.1 .2M56.2 273.9l.1-.1 .1 .1M56.2 273.9l.1 .1M56.3 273.9v.1M56.3 274h.1M56.4 273.9v.1"/>
<path d="M56.4 273.9l-.1 .1M56.6 274.2l-.1 .2M59.4 267.2a4.4 4.4 0 0 1 5.7 .4 1.58 1.58 0 0 1-1.3 2.1 4.3 4.3 0 0 1-4.7-.9 1.21 1.21 0 0 1 .3-1.6zM60.1 269.3l-.3 .2a5 5 0 0 1 4.6 0M68.9 268.2v2.6l-21.9 12.6v-2.6M42.9 281.2l1 .5M42.9 281.2l1 .7 .2-.1M42.9 281.1v.1M44 281.7l-.1 .2"/>
<circle cx="54.3" cy="71.1" r="4"/>
<circle cx="79.8" cy="71.1" r="4"/>
<circle cx="137.9" cy="69.7" r="4"/>
<circle cx="163.4" cy="69.7" r="4"/>
</g>
<g fill="#000">
<circle cx="49.8" cy="78.9" r=".18"/>
<circle cx="75.1" cy="75.4" r=".18"/>
<circle cx="49.8" cy="82.4" r=".18"/>
<circle cx="50.8" cy="80.7" r=".18"/>
<circle cx="50.8" cy="82.5" r=".18"/>
<circle cx="64.8" cy="91.1" r=".18"/>
<circle cx="165.3" cy="94.5" r=".18"/>
<circle cx="167.1" cy="94.6" r=".18"/>
<circle cx="49.2" cy="276.8" r=".18"/>
<circle cx="50.1" cy="277.4" r=".18"/>
<circle cx="53.7" cy="274.3" r=".18"/>
</g>
<!-- layer: BORDER -->
<path d="M20 10.1h180v276.9h-180zM110 5.1v10M15 148.6h10M195 148.6h10" fill="none" stroke="#000" stroke-width=".21"/>
<!-- layer: TITLEBLOCK -->
<path d="M20 240.1h180v46.9h-180zM20 250h180M44 240.1v9.9M78 240.1v46.9M139 240.1v46.9M78 260.1h122M139 277.1h61M149 277.1v9.9M185 277.1v9.9" fill="none" stroke="#000" stroke-width=".25"/>
<!-- layer: FD_Dimensions -->
<g fill="none" stroke="#000" stroke-width=".21">
<path d="M43.8 48.9v12.7M54.3 58.5v10.5M72.8 55.7h3.5M79.8 53.6v15.4M79.8 55.7h6M85.8 53.6v9.4M89.3 55.7h12.7M139.9 59.2h3.5M146.9 57.1v21M146.9 59.2h7.5M154.4 57.1v21M157.9 59.2h3.5"/>
<path d="M175.9 47.6v12.6M41.7 71.1h10.5M41.7 65.1h4.5M43.8 65.1v6M43.8 74.6v3.5M57.8 60.6h18.5M83.8 71.1h-4M103.3 71h-16M123.4 63.7h6.4M125.6 67.2v31.8M156.5 72.7h21.5M171.5 63.7h6.5"/>
<path d="M175.9 63.7v9M175.9 76.2v3.5M45.1 93.1v3.5M157.9 80.1h8M43 100.1h31.5M43 103.8h3.2M45.1 100.1v3.7M45.1 107.3v12.4M51.3 110.6h15.4M69.6 108.8h3.5M70.2 102.2v10.5M70.2 110.6h6.4"/>
<path d="M76.6 102.2v10.5M76.6 108.8h9.2M80.1 110.6h3.5M85.8 105.9v5M89.3 108.8h15.4M123.4 102.5h6.4M131.9 104.6v17.7M133.3 110.1h3.5M140.3 101.7v10.5M140.3 110.1h1.7M142 101.7v10.5M145.5 110.1h9.7"/>
<path d="M169.4 104.6v17.7M135.4 120.2h30.5M71.1 150.2h25.9M73.2 153.8v13.1M86.2 156.5v14.4M71.1 170.4h17.5M84.1 174.4h4.5M84.1 177.9h14.3M86.2 174.4v3.5M99.1 176.6v10.2M119.9 179.5v7.3M130.3 170.4h10.5"/>
<path d="M130.3 174.4h10.5M138.7 163.4v3.5M138.7 170.4v4M138.7 177.8v12.4M86.2 181.4v3.5M102.6 184.7h13.8"/>
</g>
<g fill="#000" stroke="#000" stroke-width=".21">
<path d="M54.3 60.6l3.5-.6v1.2zM76.3 60l3.5 .6-3.5 .6zM76.3 55.1l3.5 .6-3.5 .6zM85.8 55.7l3.5-.6v1.2zM143.4 58.7l3.5 .5-3.5 .6zM154.4 59.2l3.5-.5v1.1zM43.8 71.1l.6 3.5h-1.2zM43.2 61.6h1.2l-.6 3.5zM83.8 71.1l3.5-.6v1.1zM125.6 63.7l.5 3.5h-1.1zM154.4 80.1l3.5-.6v1.2zM165.9 79.5l3.5 .6-3.5 .6z"/>
<path d="M175.9 72.7l.6 3.5h-1.2zM175.3 60.2h1.2l-.6 3.5zM44.5 96.6h1.2l-.6 3.5zM125 99h1.1l-.5 3.5zM45.1 103.8l.6 3.5h-1.2zM66.7 110l3.5 .6-3.5 .6zM73.1 108.2l3.5 .6-3.5 .6zM76.6 110.6l3.5-.6v1.2zM85.8 108.8l3.5-.6v1.2zM131.9 120.2l3.5-.6v1.2zM136.8 109.5l3.5 .6-3.5 .6zM142 110.1l3.5-.6v1.2z"/>
<path d="M165.9 119.6l3.5 .6-3.5 .6zM73.2 150.2l.5 3.6h-1.1zM72.6 166.9h1.1l-.5 3.5zM85.6 170.9h1.2l-.6 3.5zM138.2 166.9h1.1l-.6 3.5zM138.7 174.4l.6 3.4h-1.1zM86.2 177.9l.6 3.5h-1.2zM99.1 184.7l3.5-.6v1.2zM116.4 184.1l3.5 .6-3.5 .6z"/>
</g>
<g font-size="7">
<text x="79" y="270.6">SHT20</text>
<text x="163.7" y="272.3">003</text>
</g>
<g font-size="4.9">
<text x="42.4" y="56.8" transform="rotate(-90 42.4 56.8)">2.4</text>
<text x="62.1" y="59.1">10.2</text>
<text x="94.1" y="54.3">2.4</text>
<text x="149.3" y="57.8">3</text>
<text x="174.4" y="55.5" transform="rotate(-90 174.4 55.5)">3.6</text>
<text x="91.8" y="69.6">R1.6</text>
<text x="160.6" y="78.6">6</text>
<text x="124.1" y="88" transform="rotate(-90 124.1 88)">15.5</text>
<text x="94" y="107.3">3.69</text>
<text x="52.5" y="109.1">2.54</text>
<text x="150" y="108.7">.7</text>
<text x="43.6" y="118.8" transform="rotate(-90 43.6 118.8)">1.5</text>
<text x="147.8" y="118.7">15</text>
<text x="71.7" y="165" transform="rotate(-90 71.7 165)">8.04</text>
<text x="84.8" y="166.5" transform="rotate(-90 84.8 166.5)">1.41</text>
<text x="104.8" y="183.2">8.32</text>
<text x="137.3" y="189.3" transform="rotate(-90 137.3 189.3)">1.6</text>
<text x="21.3" y="234.2">Unit: mm</text>
<text x="21" y="248.5">Mechanic</text>
<text x="45" y="248.5">GrabCad</text>
<text x="79" y="248.5">João Barros</text>
<text x="113.5" y="248.5">20/07/2023</text>
<text x="140" y="248.5">Vinício Luna</text>
<text x="174.5" y="248.5">20/07/2023</text>
<text x="79" y="258.6">Mechanical Schematic</text>
<text x="140" y="258.6">Finished</text>
<text x="140.6" y="285.7">1.0</text>
<text x="150" y="285.5">20/07/2023</text>
<text x="189.1" y="285.7">1/1</text>
</g>
<g font-size="2.5">
<text x="21" y="242.9">Dept.</text>
<text x="45" y="242.9">Technical reference</text>
<text x="79" y="242.9">Created by</text>
<text x="140" y="242.9">Approved by</text>
<text x="79" y="252.8">Document type</text>
<text x="140" y="252.8">Document status</text>
<text x="79" y="262.9">Title</text>
<text x="140" y="262.9">DWG No.</text>
<text x="140" y="279.9">Rev.</text>
<text x="150" y="279.9">Date of issue</text>
<text x="186" y="279.9">Sheet</text>
</g>
</svg>
